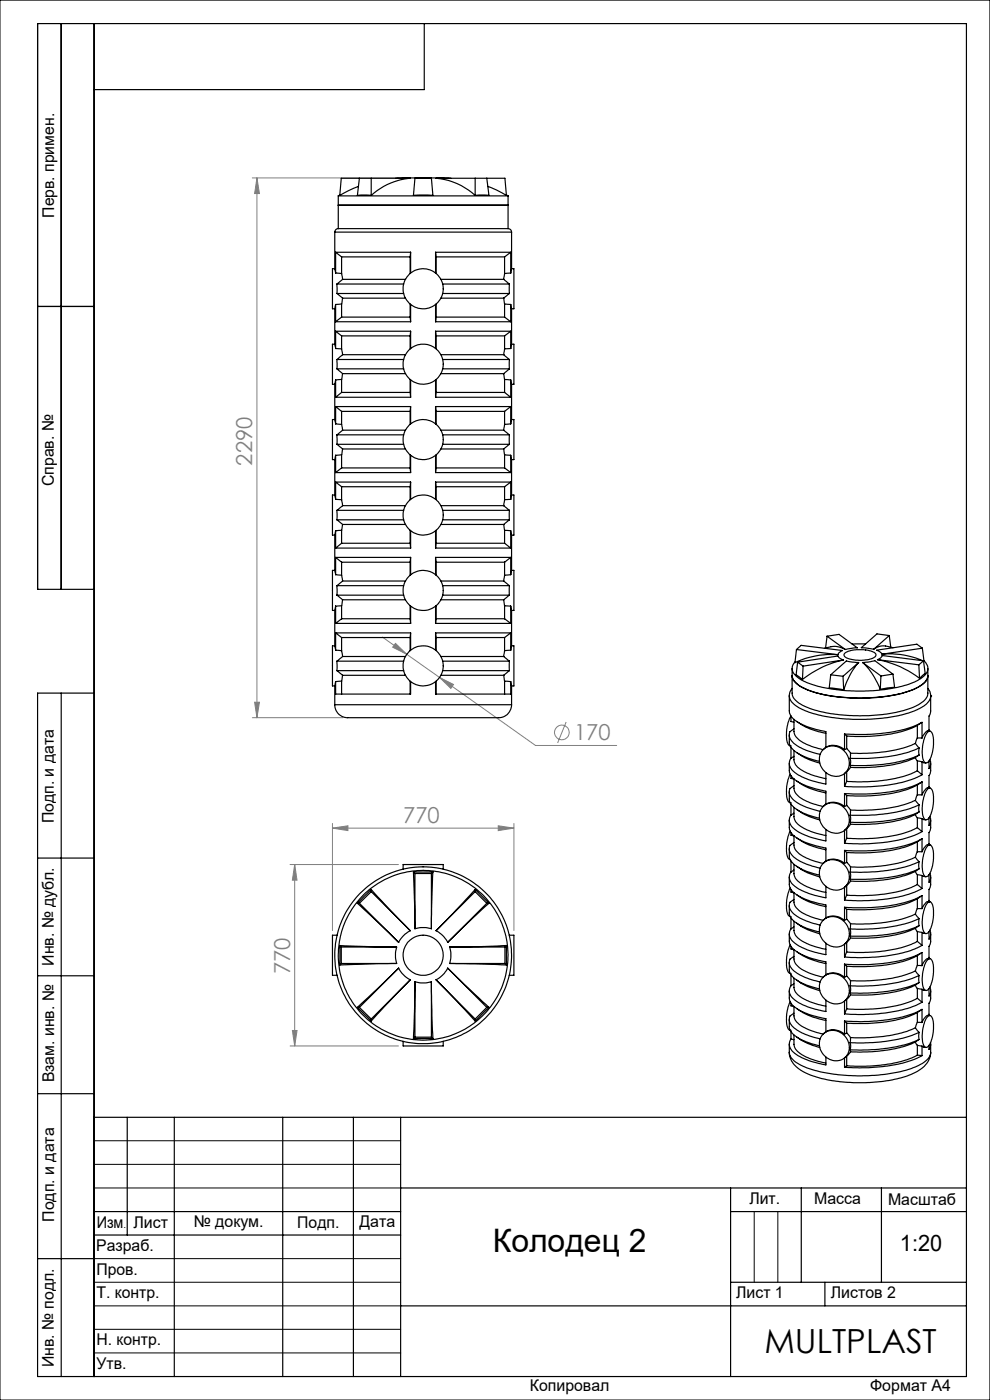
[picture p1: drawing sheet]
<svg xmlns="http://www.w3.org/2000/svg" width="210mm" height="297mm" viewBox="0 0 210 297" stroke-linecap="round" stroke-linejoin="round" font-family="sans-serif">
<g fill="none" stroke="#808080" stroke-width=".21">
<path d="M53.5 37.7h31M54.5 37.7v114.6M54.5 37.7l.5 3.4h-1zM81.1 135.1l32.5 23h17.2M83.9 136.5l2.4 2.3-3-1.5zM53.5 152.3h19.2M54 149h1l-.5 3.3zM93.2 143.7l3 1.5-.6 .8zM120.1 153.2l-1.8 4.4M70.5 175.7l3.3-.5v1zM70.5 174.7v22.7M70.5 175.7h38.5"/>
<path d="M105.7 175.2l3.3 .5-3.3 .5zM109 174.7v22.7M61.5 183.4h23M62.5 183.4l.5 3.3h-1zM62.5 183.4v38.5M62 218.6h1l-.5 3.3zM61.5 221.9h23"/>
<circle cx="119.2" cy="155.4" r="1.55"/>
</g>
<path d="M0 0h210v297h-210zM20 242h65M20 247h65M20 252h65M160 257v15M165 257v15M20 267h65M20 272h65M20 277h65M20 282h65M20 287h65" fill="none" stroke="#000" stroke-width=".21"/>
<g fill="none" stroke="#000" stroke-width=".25">
<path d="M13 5v120M20 5v287M90 5v14h-70M8 65h12M20 125h-12v-120h197v287h-197v-145h12M13 147v145M8 182h12M8 207h12M8 232h12M20 237h185M27 237v25M37 237v55"/>
<path d="M60 237v55M75 237v55M85 237v55M20 257h65M85 252h120M155 252v40M155 257h50M170 252v20M187 252v20M8 267h12M20 262h65M85 277h120"/>
<path d="M155 272h50M175 272v5"/>
</g>
<g fill="#808080">
<path d="M83.9 136.5l-.6 .8 3 1.5zM93.2 143.7l2.4 2.3 .6-.8z"/>
<path d="M54 149h1l-.5 3.3zM54.5 37.7l.5 3.4h-1z"/>
<path d="M62.5 183.4l.5 3.3h-1zM62 218.6h1l-.5 3.3z"/>
<path d="M70.5 175.7l3.3-.5v1zM105.7 175.2l3.3 .5-3.3 .5z"/>
</g>
<g fill="none" stroke="#000" stroke-width=".25">
<path d="M76 39.5l-3.9 1.9 .3-3.6h14.6a14.3 14.3 0 0 0-8.3 3.6M76.2 37.8l-.4 3.6h2.9M78.7 37.8v3.6M83.9 37.8h11.7M88 37.8h3.5l.3 3.6h-4.1zM100.8 37.8v3.6M103.3 37.8l.4 3.6h-2.9M103.5 39.5l1.8 .8 2.1 1.1-.3-3.6h-14.6a14.1 14.1 0 0 1 8.3 3.6M71 57l.2 .9M71 57h-.5v8.5h.5M71 49.2h37.5M71 49.2v7.8"/>
<path d="M71.2 53.5h15.9M71.2 57.9l1.3 .1M71.2 53.5v4.4M71.2 53.5l1.3 1M71.8 48.5l-.6 .2-.2 .5M71.8 48.5h36M71.8 43.5h36M71.8 43.6h36M71.8 41.6h36M71.8 41.6v6.9M72.1 41.4l-.3 .2M72.5 54.5h14.5"/>
<path d="M72.5 58l.2 1.3M72.5 54.5v3.5M72.7 59.3l-1.2 1M72.7 59.3h13.3M87 54.5v3.5M87.1 53.5v4.4M87.1 53.5l-.1 1M92.4 53.5h15.9M92.4 53.5v4.4M92.4 53.5l.1 1M92.5 54.5h14.5M92.5 54.5v3.5"/>
<path d="M93.5 59.3h13.4M106.9 59.3l1.2 1M107 58l-.1 1.3M107 54.5v3.5M107.4 41.4l.4 .2M107.8 48.5l.5 .2 .2 .5M107.8 41.6v6.9M108.3 57.9l-1.3 .1M108.3 53.5v4.4M108.3 53.5l-1.3 1M108.5 57l-.2 .9M108.5 57h.5v8.5h-.5"/>
<path d="M108.5 49.2v7.8M71 73l.2 .9M71 73h-.5v8.5h.5M71 65.5v7.5M71.2 64.6l-.2 .9M71.2 68.3h15.9M71.2 70.3h15.9M71.2 73.9l1.3 .1M71.2 64.6v3.7M71.2 70.3v3.6M71.2 70.3l1.3 1M71.5 62.3h14.1"/>
<path d="M71.5 60.3v2M71.5 60.3h14.1M71.5 78.2h14.1M71.5 76.3v1.9M71.5 76.3h14.1M71.5 62.3l1.2 .9M71.5 78.2l1.2 1.1M72.5 67.3h14.5M72.5 71.3h14.5M72.5 74l.2 1.2M72.5 64.5l-1.3 .1M72.5 67.3l-1.3 1"/>
<path d="M72.5 64.5v2.8M72.5 71.3v2.7M72.7 63.2h13.3M72.7 75.2l-1.2 1.1M72.7 75.2h13.3M72.7 79.3h13.3M72.7 79.3l-.2 1.2M72.7 63.2l-.2 1.3M87 64.5v2.8M87 71.3v2.7M87 67.3l.1 1M87.1 64.6v3.7"/>
<path d="M87.1 70.3v3.6M87.1 70.3l-.1 1M92.4 68.3h15.9M92.4 70.3h15.9M92.4 64.6v3.7M92.4 70.3v3.6M92.4 70.3l.1 1M92.5 67.3h14.5M92.5 71.3h14.5M92.5 64.5v2.8M92.5 71.3v2.7M92.5 67.3l-.1 1"/>
<path d="M93.5 63.2h13.4M93.5 75.2h13.4M93.5 79.3h13.4M93.9 60.3h14.2M93.9 62.3h14.2M93.9 76.3h14.2M93.9 78.2h14.2M106.9 75.2l1.2 1.1M106.9 79.3l.1 1.2M106.9 63.2l.1 1.3M107 74l-.1 1.2M107 64.5l1.3 .1"/>
<path d="M107 67.3l1.3 1M107 64.5v2.8M107 71.3v2.7M108.1 60.3v2M108.1 76.3v1.9M108.1 62.3l-1.2 .9M108.1 78.2l-1.2 1.1M108.3 64.6l.2 .9M108.3 73.9l-1.3 .1M108.3 64.6v3.7M108.3 70.3v3.6M108.3 70.3l-1.3 1"/>
<path d="M108.5 73l-.2 .9M108.5 73h.5v8.5h-.5M108.5 65.5v7.5M71 89l.2 .9M71 89h-.5v8.5h.5M71 81.5v7.5M71 97.5v7.5M71.2 80.6l-.2 .9M71.2 84.3h15.9M71.2 86.3h15.9M71.2 96.6l-.2 .9M71.2 89.9l1.3 .1"/>
<path d="M71.2 80.6v3.7M71.2 86.3v3.6M71.2 96.6v3.7M71.2 86.3l1.3 1M71.5 94.3h14.1M71.5 92.2v2.1M71.5 92.2h14.1M71.5 94.3l1.2 .9M72.5 99.3h14.5M72.5 87.3h14.5M72.5 83.3h14.5M72.5 90l.2 1.3"/>
<path d="M72.5 96.5l-1.3 .1M72.5 80.5l-1.3 .1M72.5 99.3l-1.3 1M72.5 83.3l-1.3 1M72.5 80.5v2.8M72.5 87.3v2.7M72.5 96.5v2.8M72.7 91.3l-1.2 .9M72.7 91.3h13.3M72.7 95.2h13.3M72.7 95.2l-.2 1.3M87 80.5v2.8"/>
<path d="M87 87.3v2.7M87 96.5v2.8M87 83.3l.1 1M87 99.3l.1 1M87.1 80.6v3.7M87.1 86.3v3.6M87.1 96.6v3.7M87.1 86.3l-.1 1M92.4 84.3h15.9M92.4 86.3h15.9M92.4 80.6v3.7M92.4 86.3v3.6"/>
<path d="M92.4 96.6v3.7M92.4 86.3l.1 1M92.5 99.3h14.5M92.5 83.3h14.5M92.5 87.3h14.5M92.5 80.5v2.8M92.5 87.3v2.7M92.5 96.5v2.8M92.5 83.3l-.1 1M92.5 99.3l-.1 1M93.5 91.3h13.4M93.5 95.2h13.4"/>
<path d="M93.9 92.2h14.2M93.9 94.3h14.2M106.9 91.3l1.2 .9M106.9 95.2l.1 1.3M107 90l-.1 1.3M107 80.5l1.3 .1M107 96.5l1.3 .1M107 99.3l1.3 1M107 83.3l1.3 1M107 80.5v2.8M107 87.3v2.7M107 96.5v2.8"/>
<path d="M108.1 92.2v2.1M108.1 94.3l-1.2 .9M108.3 80.6l.2 .9M108.3 96.6l.2 .9M108.3 89.9l-1.3 .1M108.3 80.6v3.7M108.3 86.3v3.6M108.3 96.6v3.7M108.3 86.3l-1.3 1M108.5 89l-.2 .9M108.5 89h.5v8.5h-.5M108.5 81.5v7.5"/>
<path d="M108.5 97.5v7.5M71 105l.2 .9M71 105h-.5v8.5h.5M71 113.5v7.5M71.2 112.6l-.2 .9M71.2 116.3h15.9M71.2 118.2h15.9M71.2 100.3h15.9M71.2 102.3h15.9M71.2 105.9l1.3 .1M71.2 102.3v3.6M71.2 112.6v3.7"/>
<path d="M71.2 118.2v3.7M71.2 118.2l1.3 1.1M71.2 102.3l1.3 1M71.5 110.3h14.1M71.5 108.3v2M71.5 108.3h14.1M71.5 110.3l1.2 1M72.5 115.2h14.5M72.5 119.3h14.5M72.5 103.3h14.5M72.5 106l.2 1.3M72.5 112.5l-1.3 .1"/>
<path d="M72.5 115.2l-1.3 1.1M72.5 103.3v2.7M72.5 112.5v2.7M72.5 119.3v2.7M72.7 107.3l-1.2 1M72.7 107.3h13.3M72.7 111.3h13.3M72.7 111.3l-.2 1.2M87 103.3v2.7M87 112.5v2.7M87 119.3v2.7M87 115.2l.1 1.1"/>
<path d="M87.1 102.3v3.6M87.1 112.6v3.7M87.1 118.2v3.7M87.1 118.2l-.1 1.1M87.1 102.3l-.1 1M92.4 116.3h15.9M92.4 118.2h15.9M92.4 100.3h15.9M92.4 102.3h15.9M92.4 102.3v3.6M92.4 112.6v3.7M92.4 118.2v3.7"/>
<path d="M92.4 102.3l.1 1M92.4 118.2l.1 1.1M92.5 115.2h14.5M92.5 119.3h14.5M92.5 103.3h14.5M92.5 103.3v2.7M92.5 112.5v2.7M92.5 119.3v2.7M92.5 115.2l-.1 1.1M93.5 107.3h13.4M93.5 111.3h13.4M93.9 108.3h14.2"/>
<path d="M93.9 110.3h14.2M106.9 107.3l1.2 1M106.9 111.3l.1 1.2M107 106l-.1 1.3M107 112.5l1.3 .1M107 115.2l1.3 1.1M107 103.3v2.7M107 112.5v2.7M107 119.3v2.7M108.1 108.3v2M108.1 110.3l-1.2 1M108.3 112.6l.2 .9"/>
<path d="M108.3 105.9l-1.3 .1M108.3 102.3v3.6M108.3 112.6v3.7M108.3 118.2v3.7M108.3 118.2l-1.3 1.1M108.3 102.3l-1.3 1M108.5 105l-.2 .9M108.5 105h.5v8.5h-.5M108.5 113.5v7.5M71 137l.2 .9M71 121l.2 .9M71 137h-.5v8.5h.5"/>
<path d="M71 121h-.5v8.5h.5M71 129.5v7.5M71.2 128.6l-.2 .9M71.2 132.3h15.9M71.2 134.3h15.9M71.2 137.9l1.3 .1M71.2 121.9l1.3 .1M71.2 128.6v3.7M71.2 134.3v3.6M71.2 134.3l1.3 1M71.5 126.3h14.1M71.5 124.2v2.1"/>
<path d="M71.5 124.2h14.1M71.5 126.3l1.2 .9M72.5 135.3h14.5M72.5 131.3h14.5M72.5 122l.2 1.3M72.5 138l.2 1.3M72.5 128.5l-1.3 .1M72.5 131.3l-1.3 1M72.5 128.5v2.8M72.5 135.3v2.7M72.7 139.3l-1.2 1M72.7 139.3h13.3"/>
<path d="M72.7 123.3l-1.2 .9M72.7 123.3h13.3M72.7 127.2h13.3M72.7 127.2l-.2 1.3M87 131.3l.1 1M87 128.5v2.8M87 135.3v2.7M87.1 128.6v3.7M87.1 134.3v3.6M87.1 134.3l-.1 1M92.4 132.3h15.9M92.4 134.3h15.9"/>
<path d="M92.4 128.6v3.7M92.4 134.3v3.6M92.4 134.3l.1 1M92.5 135.3h14.5M92.5 131.3h14.5M92.5 131.3l-.1 1M92.5 128.5v2.8M92.5 135.3v2.7M93.5 139.3h13.4M93.5 123.3h13.4M93.5 127.2h13.4M93.9 124.2h14.2"/>
<path d="M93.9 126.3h14.2M106.9 139.3l1.2 1M106.9 123.3l1.2 .9M106.9 127.2l.1 1.3M107 138l-.1 1.3M107 122l-.1 1.3M107 128.5l1.3 .1M107 131.3l1.3 1M107 128.5v2.8M107 135.3v2.7M108.1 124.2v2.1M108.1 126.3l-1.2 .9"/>
<path d="M108.3 128.6l.2 .9M108.3 121.9l-1.3 .1M108.3 137.9l-1.3 .1M108.3 128.6v3.7M108.3 134.3v3.6M108.3 134.3l-1.3 1M108.5 137l-.2 .9M108.5 121l-.2 .9M108.5 121h.5v8.5h-.5M108.5 137h.5v8.5h-.5M108.5 129.5v7.5M168.9 137.8l-.3 2.8a18.1 18.1 0 0 1 9.1-1.7"/>
<path d="M168.9 137.8l1-.9 8.8 1.1-.7 .5-.3 .4M168.9 137.8l8.8 1.1M174.9 137.5a4.7 4.7 0 0 1 4.4 .3M175.4 135l2.6-.4 3.9 2.8-2.6 .4M175.4 135l3.9 2.8M175.4 135l-.3 2.5M179.2 138.6a7.3 7.3 0 0 1 6.1-.2 .62 .62 0 0 1 .5 .6 .62 .62 0 0 1-.6 .6 7.6 7.6 0 0 1-6-.3l-.2-.3zM183.6 136.6h-2.8M186.1 139.9a21 21 0 0 1 9 4M186.1 139.9l.7-.3 .3-.5 8.8 1.1M186.1 139.9l8.8 1.1M187.1 138.8a17.2 17.2 0 0 1 8.6 1.4"/>
<path d="M188.6 134.8l-2.6-.3-3.3 2.9 2.6 .4M188.6 134.8l-3.3 3M188.6 134.8l.3 2.5M189.5 137.4a4.2 4.2 0 0 0-4 .2l-.2 .2M195.7 137.5l-1.2-.8-8.6 1.2 .8 .4 .4 .5M195.7 137.5l.3 2.8h-.1M195.7 137.5l-8.6 1.3M71 149.5a2.98 2.98 0 0 0 3.8 2.8h30.1a2.93 2.93 0 0 0 3.6-2.8M71 149.5h37.5M71 145.5v4M71.2 144.6l-.2 .9M71.2 144.6v2.6h15.9v-2.6"/>
<path d="M71.5 142.3h14.1M71.5 140.3v2M71.5 140.3h14.1M71.5 142.3l1.2 1M72.5 144.5l-1.3 .1M72.5 144.5v2.7M72.7 143.3h13.3M72.7 143.3l-.2 1.2M87 144.5v2.7M92.4 144.6v2.6h15.9v-2.6M92.5 144.5v2.7M93.5 143.3h13.4"/>
<path d="M93.9 140.3h14.2M93.9 142.3h14.2M106.9 143.3l.1 1.2M107 144.5l1.3 .1M107 144.5v2.7M108.1 140.3v2M108.1 142.3l-1.2 1M108.3 144.6l.2 .9M108.5 145.5v4M167.4 147.6v3.2a3.8 3.8 0 0 0 2.7 2.9l2.8 1 2.3 .5v3.3a3.5 3.5 0 0 1 3.9 .5M167.4 155.9v1.5a3.9 3.9 0 0 0 3 3l3.4 1.1M167.4 147.6a4 4 0 0 0 3 3 34.7 34.7 0 0 0 16 1.8 19.8 19.8 0 0 0 10.1-3l.6-.8 .3-1"/>
<path d="M167.6 158.2h.1M167.8 158.5v2.4M168 146l-.5 .9-.1 .7M168 143.3a3.8 3.8 0 0 0 2.8 2.8 34.3 34.3 0 0 0 16 1.7 18.2 18.2 0 0 0 9.1-2.8l.7-.9 .2-.8M168 141.8v5.2a3.6 3.6 0 0 0 2.5 2.8 32.5 32.5 0 0 0 15.4 1.9 19.6 19.6 0 0 0 9.9-2.8l.7-.8 .3-.9v-5.4M168 143.3a3.8 3.8 0 0 0 2.8 2.9 34.3 34.3 0 0 0 16 1.7 18.2 18.2 0 0 0 9.1-2.9l.7-.9 .2-.8M168.4 152.6v2.5a4.1 4.1 0 0 0 3.1 3l3.1 .9M168.4 154.6a1.67 1.67 0 0 0-.2 2.9 12.4 12.4 0 0 0 5.8 2.6M168.4 159.2v2a3.5 3.5 0 0 0 2.5 2.6l2 .8 2.3 .6M168.4 153.2l-.6-.1v-1.2a7.6 7.6 0 0 0-.6 6l.4 .3M169 153l.9 .6a14.6 14.6 0 0 0 5.3 2M169 159.6l1.7 1.2 3.2 1.1"/>
<path d="M169.2 140.5l-.3 2.7 1.3 .9M169.2 140.5l1.2 .8M170.4 141.3l-.2 2.8M174.6 159a3.4 3.4 0 0 1 4.6 .5 3.4 3.4 0 0 1-.1 4.6 3.5 3.5 0 0 1-4.4-.7 3.5 3.5 0 0 1-.1-4.4zM175.2 158.5l-.5 .4M176.2 143.2l-.3 2.7 3.1 .4M176.2 143.2l2.6 .3M178.8 143.5l.2 2.8M178.9 140a20.9 20.9 0 0 0-8.7 4.1M178.9 140l-.9-.5-.2-.3-8.6 1.3M178.9 140l-8.5 1.3M179.1 155.7v3.3"/>
<path d="M179.1 155.7l.5 .4M179.6 158.8l.8 1M179.6 158.8l-.5 .2M179.6 156.1v2.7M180.4 159.8l-.1 1.1M182.1 140.5l-.8 1.1a17.5 17.5 0 0 0-2.3 4.7M182.1 140.5l-2.6-.3-3.3 3M182.1 140.5l-3.3 3M183 140.5a15.3 15.3 0 0 1 3.7 5.7M183 140.5l2.6-.3 3.8 2.8M183 140.5l3.9 2.9M186.9 143.4l-.2 2.8"/>
<path d="M189.4 143l.4 2.8-3.1 .4M189.4 143l-2.5 .4M194.2 157.7a30.5 30.5 0 0 1-13.8 2.1M194.2 157.7l.7 1M194.6 153.9a27.5 27.5 0 0 1-13.7 2.3l-1.3-.1M194.6 156.6l-.4 1.1M194.6 156.6h1M194.6 153.9v2.7M194.9 141l.2 2.9M194.9 158.7a32.5 32.5 0 0 1-14.6 2.2M194.9 158.7v1.5M195.6 153.2a29.1 29.1 0 0 1-14.2 2.6l-2.3-.1"/>
<path d="M195.6 153.2v3.4M195.6 153.2l-1 .7M195.9 140.2l.4 2.7-1.2 1M195.9 140.2l-1 .8M196 140.2a2.07 2.07 0 0 1-.4 3.6 21 21 0 0 1-10.1 2.7h-.4a31.3 31.3 0 0 1-15.1-2.2 2.97 2.97 0 0 1-1.9-2.8l.5-1.1M196.8 146l.5 .8 .1 .8M196.9 155.3a.67 .67 0 0 1 .7 0 .67 .67 0 0 1 .3 .7l.1 .8a7.3 7.3 0 0 1-1.2 4.9 .74 .74 0 0 1-1-.8l-.1-.1a7.5 7.5 0 0 1 1.2-5.5zM197.1 154.8l.1 .3a.99 .99 0 0 0-1.2 .7l-.4 .8M197.4 147.6h.1M197.4 147.6v3.4l-.3 .9v3.2M167.4 162v1.4a3.6 3.6 0 0 0 2.7 2.9l2.8 1 2.3 .5v2.8a3.5 3.5 0 0 1 3.9 .5M167.4 174v1.5a3.8 3.8 0 0 0 2.7 2.9l2.8 1 2.3 .5v2.8a3.5 3.5 0 0 1 3.9 .5"/>
<path d="M167.4 168v1.5a3.9 3.9 0 0 0 2.7 2.9l3.7 1.2M167.6 170.3h.1M167.6 164.2l-.1 .3a7.4 7.4 0 0 0-.2 5.6l.3 .2M167.6 176.3l-.1 .3a7.4 7.4 0 0 0-.2 5.6l.3 .1M167.8 160.9a2.13 2.13 0 0 0 1 3.1 16.1 16.1 0 0 0 6.4 2.3v-2.4M167.8 172.9a2.13 2.13 0 0 0 1 3.2 16.1 16.1 0 0 0 6.4 2.3v-2.4M167.8 164.5v.6l.6 .2M167.8 176.6v.6l.6 .1M167.8 170.6v2.3M168.4 165.2v2a4.1 4.1 0 0 0 3.1 2.9l3.1 1M168.4 166.6a1.67 1.67 0 0 0-.2 3 12.4 12.4 0 0 0 5.8 2.5M168.4 171.3v1.9a3.5 3.5 0 0 0 2.5 2.7l2 .8 2.3 .6"/>
<path d="M168.4 177.3v2a4.1 4.1 0 0 0 3.1 2.9l3.1 1M168.4 178.7a1.67 1.67 0 0 0-.2 3 12.4 12.4 0 0 0 5.8 2.5M168.4 160.4l-.6 .5M168.4 172.5l-.6 .4M169 165.7l.9 .6a14.6 14.6 0 0 0 5.3 1.9M169 171.7l1.7 1.1 3.2 1.2M169 177.7l.9 .6a14.6 14.6 0 0 0 5.3 2M174.6 171.1a3.4 3.4 0 0 1 4.6 .4 3.4 3.4 0 0 1 0 4.6 3.5 3.5 0 0 1-3.6 .2 3.5 3.5 0 0 1-1.8-3.3l.3-1.1zM175.2 170.6l-.5 .4M179.1 164.1v2.7M179.1 168.3v2.8M179.1 176.1v2.8"/>
<path d="M179.1 168.3l.5 .5M179.6 170.8l.8 1M179.6 170.8l-.5 .3M179.6 163.7v2.1M179.6 168.8v2M179.6 175.8v2M179.6 165.8l-.5 1M179.6 177.8l-.5 1.1M180.3 160.9v1.5M180.3 162.4l.1 .4M180.3 172.9v1.5M180.3 174.4l.1 .5"/>
<path d="M180.4 162.8l-1.2 1.2M180.4 171.8l-.1 1.1M180.4 174.9l-1.2 1.2M194.2 160.7a31.2 31.2 0 0 1-13.8 2.1M194.2 160.7l.4 .7M194.2 169.8a30.5 30.5 0 0 1-13.8 2M194.2 169.8l.7 .9M194.2 172.8a29 29 0 0 1-13.4 2.1h-.4M194.2 172.8l.4 .7M194.6 163.5a27.8 27.8 0 0 1-13.2 2.3h-1.8M194.6 166.5a29.3 29.3 0 0 1-15 2.3M194.6 168.6l-.4 1.2"/>
<path d="M194.6 175.6a27.8 27.8 0 0 1-13.2 2.3l-1.8-.1M194.6 178.6a29.2 29.2 0 0 1-14.6 2.3h-.4M194.6 161.4l1 .2M194.6 168.6h1M194.6 173.5l1 .2M194.6 161.4v2.1M194.6 166.5v2.1M194.6 173.5v2.1M194.6 178.6v2.1M194.6 163.5l1 .9M194.6 175.6l1 .8M194.9 160.2a32.5 32.5 0 0 1-14.6 2.2"/>
<path d="M194.9 160.2l-.7 .5M194.9 170.7a32.5 32.5 0 0 1-14.6 2.2M194.9 170.7v1.6M194.9 172.3a32.5 32.5 0 0 1-14.6 2.1M194.9 172.3l-.7 .5M195.6 164.4a27.7 27.7 0 0 1-13.2 2.5l-3.3-.1M195.6 161.6l.8 .3M195.6 165.9a29.1 29.1 0 0 1-14.2 2.5l-2.3-.1M195.6 176.4a27.9 27.9 0 0 1-12.8 2.6l-3.7-.1M195.6 173.7l.8 .2M195.6 177.9a29.1 29.1 0 0 1-14.2 2.6l-2.3-.1M195.6 161.6v2.8"/>
<path d="M195.6 165.9v2.7M195.6 173.7v2.7M195.6 177.9v2.8M195.6 165.9l-1 .6M195.6 177.9l-1 .7M196.9 167.1a2.23 2.23 0 0 0-1.3 1.5M196.9 167.3a.67 .67 0 0 1 .7 0 .67 .67 0 0 1 .3 .7l.1 1.1a6.4 6.4 0 0 1-1.3 4.7l-.2 .1a1.33 1.33 0 0 1-.8-1.6v-.2a7.3 7.3 0 0 1 1.2-4.8zM196.9 179.4l.1-.1a.96 .96 0 0 1 .9 1.1l.1 .7a6.4 6.4 0 0 1-1.3 4.8l-.2 .1a1.33 1.33 0 0 1-.8-1.6v-.2a7.3 7.3 0 0 1 1.2-4.8zM197.1 179l.1 .2a.99 .99 0 0 0-1.2 .7l-.4 .8M197.1 166.9l.1 .3-.3-.1M197.2 161.1l.2 1-.3 1v-1.7M197.2 173.2l.2 1-.3 .9v-1.6"/>
<path d="M197.4 162v1.7l-.3 .8v2.6M197.4 174v1.7l-.3 .9v2.6M71.5 198.4h-1v8.5h1M75.8 191.6l8.8 8.3M75.8 191.6h.4M76.2 191.6l8.4 8.3M78.7 188.7l8.3 8.7M78.7 188.7l-2.9 2.9M78.7 188.7v.5M78.7 189.2l8.3 8.2M78.7 189.2l-2.5 2.4M85.5 184.4v-1h8.5v1"/>
<path d="M87 197.4a5.6 5.6 0 0 0-2.4 2.5M87.7 185h4.1M87.7 185l.3 12M87.7 185l.3 .3M88 197l1.3-.2 2.2 .2M88 185.3v11.7M88 185.3h3.5M91.5 185.3v11.7M91.8 185l-.3 12M91.8 185l-.3 .3M92.5 197.4l1.3 1 1.2 1.5M100.8 188.7l2.9 2.9"/>
<path d="M100.8 188.7l-8.3 8.7M100.8 188.7v.5M100.8 189.2l-8.3 8.2M100.8 189.2l2.5 2.4M103.3 191.6h.4M103.3 191.6l-8.3 8.3M103.7 191.6l-8.7 8.3M108 198.4h1v8.5h-1M167.4 186.1v1.5a3.8 3.8 0 0 0 2.7 2.9l2.1 .8 3 .7v2.7a3.5 3.5 0 0 1 3.9 .5M167.4 198.2v1.5a3.8 3.8 0 0 0 2.7 2.8l2.5 .9 2.6 .6v2.8M167.4 180.1v1.5a3.9 3.9 0 0 0 2.7 2.8l3.7 1.3M167.4 192.1v1.5a3.9 3.9 0 0 0 2.7 2.9l3.7 1.2"/>
<path d="M167.6 194.4h.1M167.6 188.4l-.1 .3a7.4 7.4 0 0 0-.2 5.5l.3 .2M167.6 182.3v.1M167.8 185a2.13 2.13 0 0 0 1 3.1 16.1 16.1 0 0 0 6.4 2.4v-2.5M167.8 197.1a2.13 2.13 0 0 0 1 3.1 14.8 14.8 0 0 0 6.4 2.3v-2.4M167.8 188.7v.6l.6 .1v2a4.1 4.1 0 0 0 3.1 2.9l3.1 .9M167.8 182.7v2.3M167.8 194.7v2.4M168.4 183.4v1.9a3.5 3.5 0 0 0 2.5 2.7l2 .8 2.3 .5M168.4 190.8a1.6 1.6 0 0 0-.3 2.8 12.1 12.1 0 0 0 5.9 2.6M168.4 195.4v2a3.7 3.7 0 0 0 2.7 2.8l1.8 .6 2.3 .6M168.4 184.6l-.6 .4"/>
<path d="M168.4 196.6l-.6 .5M169 183.8l2.2 1.3 2.7 .9M169 189.8l.9 .6a15.6 15.6 0 0 0 5.3 1.9M169 195.8l2.2 1.4 2.7 .9M174.6 183.1a3.4 3.4 0 0 1 4.6 .5 3.4 3.4 0 0 1 0 4.5 3.5 3.5 0 0 1-3.9 .1 3.5 3.5 0 0 1-1.4-3.7l.2-.6zM174.6 195.2a3.4 3.4 0 0 1 4.6 .4 3.4 3.4 0 0 1 0 4.6 3.5 3.5 0 0 1-3.9 0 3.5 3.5 0 0 1-1.4-3.6l.2-.6zM175.2 182.6l-.5 .5M175.2 194.7l-.5 .4M179.1 180.4v2.8M179.1 188.2v2.8M179.1 192.5v2.7M179.1 180.4l.5 .5"/>
<path d="M179.1 192.5l.5 .4M179.6 182.9l.8 1M179.6 182.9l-.5 .3M179.6 195l.8 1M179.6 195l-.5 .2M179.6 180.9v2M179.6 187.8v2.1M179.6 192.9v2.1M179.6 199.9v2.1M179.6 189.9l-.5 1.1M179.8 199.7l-.6 .5M180.3 185v1.5"/>
<path d="M180.3 186.5l.1 .4M180.3 197.1v1.5M180.3 198.6l.1 .4M180.4 183.9l-.1 1.1M180.4 186.9l-1.2 1.3M180.4 196l-.1 1.1M180.4 199l-.6 .7M194.2 181.9a30.5 30.5 0 0 1-13.8 2M194.2 181.9l.7 .9M194.2 184.9a29.9 29.9 0 0 1-13.8 2M194.2 184.9l.4 .7M194.2 193.9a30.5 30.5 0 0 1-13.8 2.1"/>
<path d="M194.2 193.9l.7 1M194.2 196.9a29.9 29.9 0 0 1-13.8 2.1M194.2 196.9l.4 .7M194.6 180.7l-.4 1.2M194.6 187.6a27.8 27.8 0 0 1-13.2 2.4l-1.8-.1M194.6 190.7a29.2 29.2 0 0 1-14.6 2.2h-.4M194.6 192.8l-.4 1.1M194.6 199.7a28.3 28.3 0 0 1-13.2 2.4l-1.8-.1M194.6 180.7h1M194.6 185.6l1 .1M194.6 192.8h1M194.6 197.6l1 .2"/>
<path d="M194.6 185.6v2M194.6 190.7v2.1M194.6 197.6v2.1M194.6 187.6l1 .9M194.6 199.7l1 .9M194.9 182.8a32.5 32.5 0 0 1-14.6 2.2M194.9 182.8v1.5M194.9 184.3a32.5 32.5 0 0 1-14.6 2.2M194.9 184.3l-.7 .6M194.9 194.9a32.5 32.5 0 0 1-14.6 2.2M194.9 194.9v1.5M194.9 196.4a32.5 32.5 0 0 1-14.6 2.2"/>
<path d="M194.9 196.4l-.7 .5M195.6 188.5a28.2 28.2 0 0 1-13.2 2.6l-3.3-.1M195.6 185.7l.8 .3M195.6 190a27.7 27.7 0 0 1-13.2 2.6l-3.3-.1M195.6 197.8l.8 .2M195.6 185.7v2.8M195.6 190v2.8M195.6 197.8v2.8M195.6 190l-1 .7M196.8 191.5a.62 .62 0 0 1 .7-.1 .62 .62 0 0 1 .3 .6l.2 1.2a6.4 6.4 0 0 1-1.3 4.8h-.1a1.04 1.04 0 0 1-.9-1.2v-.6a7.5 7.5 0 0 1 1.1-4.7zM197.1 191l.1 .3a.99 .99 0 0 0-1.2 .7l-.4 .8M197.2 185.3l.2 1-.3 .9v-1.6"/>
<path d="M197.2 197.3l.2 1-.3 .9v-1.6M197.4 186.1v1.7l-.3 .9v2.6M197.4 198.2v1.6l-.3 1v2.6M72.1 200.6l12 .3M72.1 200.6v4.1M72.1 200.6l.3 .3M72.4 200.9h11.7M72.4 204.4h11.7M72.4 204.4l-.3 .3M72.4 200.9v3.5M75.8 213.7l2.9 2.9M75.8 213.7h.4"/>
<path d="M76.2 213.7l2.5 2.5M78.7 216.2v.4M84.1 204.4l-12 .3M84.1 200.9l-.2 1.3 .2 2.2M84.6 205.4a5.6 5.6 0 0 0 2.4 2.5M84.6 205.4l-8.8 8.3M84.6 205.4l-8.4 8.3M87 207.9l-8.3 8.7M87 207.9l-8.3 8.3M88 208.3l-.3 12M88 208.3l1.3 .2 2.2-.2M88 208.3v11.7"/>
<path d="M91.5 208.3l.3 12M91.5 208.3v11.7M92.5 207.9l8.3 8.7M92.5 207.9l8.3 8.3M95 205.4l8.7 8.3M95 205.4a5.6 5.6 0 0 1-2.5 2.5M95 205.4l8.3 8.3M95.4 204.4l12 .3M95.4 200.9l.2 1.3-.2 2.2M95.4 200.9h11.7M95.4 204.4h11.7M100.8 216.2v.4"/>
<path d="M103.3 213.7h.4M103.3 213.7l-2.5 2.5M103.7 213.7l-2.9 2.9M107.1 204.4l.3 .3M107.1 200.9v3.5M107.4 200.6v4.1M107.4 200.6l-12 .3M107.4 200.6l-.3 .3M167.4 210.2v1.5a3.8 3.8 0 0 0 2.7 2.9l2.5 .9 2.6 .6v2.8a3.3 3.3 0 0 1 3.9 .5M167.4 204.2v1.5a3.7 3.7 0 0 0 2.7 2.9l3.7 1.2M167.4 216.2v1.6a3.7 3.7 0 0 0 2.7 2.8l1.9 .8 1.8 .5M167.6 206.5h.1"/>
<path d="M167.6 218.6h.1M167.6 200.4l-.1 .4a7.3 7.3 0 0 0-.2 5.5l.3 .2M167.6 212.5l-.1 .3a7.3 7.3 0 0 0-.2 5.6l.3 .2M167.8 209.1a2.13 2.13 0 0 0 1 3.2 14.8 14.8 0 0 0 6.4 2.3v-2.4M167.8 212.8v.6l.6 .1v2a3.6 3.6 0 0 0 2.6 2.7l3.6 1.2M167.8 200.8v.5l.6 .2M167.8 206.8v2.3M167.8 218.9v1.5M168.4 201.5v1.9a3.8 3.8 0 0 0 2.8 2.8l3.4 1.1M168.4 202.9a1.6 1.6 0 0 0-.3 2.8 12.1 12.1 0 0 0 5.9 2.6M168.4 207.5v2a3.7 3.7 0 0 0 2.7 2.7l2.5 .9 1.6 .4M168.4 214.9a1.6 1.6 0 0 0-.3 2.8 12.1 12.1 0 0 0 5.9 2.7"/>
<path d="M168.4 219.6v1.9a3.7 3.7 0 0 0 2.7 2.8l2.5 .9 1.6 .3M168.4 208.7l-.6 .4M169 201.9l.9 .6a15.6 15.6 0 0 0 5.3 1.9M169 207.9l2.2 1.4 2.7 .8M169 213.9l.9 .7a16.6 16.6 0 0 0 5.3 1.9M169 220l2.2 1.3 2.7 .9M174.6 207.3a3.4 3.4 0 0 1 5.5 2.4 2.89 2.89 0 0 1-1.6 3.1 2.89 2.89 0 0 1-3.4-.7 3.3 3.3 0 0 1-.5-4.8zM174.6 219.4a3.5 3.5 0 0 1 3.7-.4 3.5 3.5 0 0 1 1.9 3.2 2.93 2.93 0 0 1-2 2.8 2.93 2.93 0 0 1-3.3-1 3.3 3.3 0 0 1-.3-4.6zM175.2 206.8a3.4 3.4 0 0 1 3.9 .5M175.2 206.8l-.5 .4M175.2 218.9l-.5 .3M179.1 200.3v2.7"/>
<path d="M179.1 204.5v2.8M179.1 212.4v2.7M179.1 216.6v2.8M179.1 204.5l.5 .5M179.1 216.6l.5 .5M179.6 207.1l.8 1M179.6 207.1l-.5 .2M179.6 219.1l.8 1M179.6 219.1l-.5 .3M179.6 205v2.1M179.6 212v2M179.6 217.1v2"/>
<path d="M179.6 202l-.5 1M179.6 214l-.5 1.1M180.3 209.1v1.5M180.3 210.6l.1 .5M180.4 208.1l-.1 1M180.4 211.1l-1.2 1.2M194.2 206a31.2 31.2 0 0 1-13.8 2.1M194.2 206l.7 .9M194.2 209a29.9 29.9 0 0 1-13.8 2.1M194.2 209l.4 .7M194.2 218a31.2 31.2 0 0 1-13.8 2.1M194.2 218l.7 1"/>
<path d="M194.6 202.7a29.2 29.2 0 0 1-14.6 2.3h-.4M194.6 204.8l-.4 1.2M194.6 211.8a28.3 28.3 0 0 1-13.2 2.3l-1.8-.1M194.6 214.8a28.7 28.7 0 0 1-14.1 2.3h-.9M194.6 216.9l-.4 1.1M194.6 204.8l1 .1M194.6 209.7l1 .2M194.6 216.9h1M194.6 202.7v2.1M194.6 209.7v2.1M194.6 214.8v2.1M194.6 211.8l1 .8"/>
<path d="M194.9 206.9a32.5 32.5 0 0 1-14.6 2.2M194.9 206.9v1.6M194.9 208.5a32.5 32.5 0 0 1-14.6 2.1M194.9 208.5l-.7 .5M194.9 219a32.5 32.5 0 0 1-14.6 2.2M194.9 219v1.5M195.6 200.6a26.3 26.3 0 0 1-12.3 2.5l-4.2-.1M195.6 202.1a27.7 27.7 0 0 1-13.2 2.5l-3.3-.1M195.6 212.6a26.8 26.8 0 0 1-12.3 2.6l-4.2-.1M195.6 209.9l.8 .2M195.6 214.1a27.9 27.9 0 0 1-12.8 2.6l-3.7-.1M195.6 202.1v2.8"/>
<path d="M195.6 209.9v2.7M195.6 214.1v2.8M195.6 202.1l-1 .6M195.6 214.1l-1 .7M196.6 203.8a.64 .64 0 0 1 .8-.4 .64 .64 0 0 1 .4 .7l.2 1.2a6.6 6.6 0 0 1-1.3 4.8h-.1a1.04 1.04 0 0 1-.9-1.2v-.6a8.5 8.5 0 0 1 .9-4.5zM196.9 215.6l.1-.1a.91 .91 0 0 1 .9 1.1l.1 .7a6.6 6.6 0 0 1-1.3 4.8l-.1 .1a1.04 1.04 0 0 1-.9-1.3v-.5a7.1 7.1 0 0 1 1.2-4.8zM197.1 203.1l.1 .3a1.47 1.47 0 0 0-1.5 1.2l-.1 .3M197.1 215.2l.1 .2a1.47 1.47 0 0 0-1.5 1.2l-.1 .3M197.2 209.4l.2 1-.3 .9v-1.6M197.4 210.2v1.7l-.3 .9v2.6M85.5 220.9v1h8.5v-1M87.7 220.3h4.1"/>
<path d="M88 220l-.3 .3M88 220h3.5M91.5 220l.3 .3M167.4 223.2a5.1 5.1 0 0 0 3.6 4.4 32 32 0 0 0 15.9 1.8 16.7 16.7 0 0 0 9.1-3.2l1.2-1.6 .2-1.4M167.4 223.2a3.9 3.9 0 0 0 2.7 2.9 35.3 35.3 0 0 0 17.6 1.8 18.4 18.4 0 0 0 8.6-2.8l.8-.9 .3-1M167.4 221.5v1.7M167.8 220.4a2.13 2.13 0 0 0 1 3.2 16.1 16.1 0 0 0 6.4 2.3v-1.6M167.8 220.4l.6 .2M179.1 224.4v2M179.6 224v2.1M179.6 226.1l-.5 .3M180.3 221.2v1.5"/>
<path d="M180.3 222.7l.1 .4M180.4 220.1l-.1 1.1M180.4 223.1l-1.2 1.3M194.2 221a29.9 29.9 0 0 1-13.8 2.1M194.2 221l.4 .8M194.6 223.8a27.2 27.2 0 0 1-13.2 2.4l-1.8-.1M194.6 221.8l1 .1M194.6 221.8v2M194.6 223.8l1 .1M194.9 220.5a32.5 32.5 0 0 1-14.6 2.2M194.9 220.5l-.7 .5M195.6 223.9a27.3 27.3 0 0 1-12.8 2.6l-3.7-.1"/>
<path d="M195.6 221.9l.8 .3M195.6 221.9v2M197.4 221.2v.5l-.3 .9v-.8M197.4 221.5v1.7"/>
<circle cx="89.8" cy="77.3" r="4.2"/>
<circle cx="89.8" cy="61.2" r="4.2"/>
<circle cx="89.8" cy="93.2" r="4.2"/>
<circle cx="89.8" cy="109.3" r="4.2"/>
<circle cx="89.8" cy="125.2" r="4.2"/>
<circle cx="89.8" cy="141.3" r="4.2"/>
<circle cx="89.7" cy="202.7" r="18"/>
<circle cx="89.8" cy="202.6" r="18.7"/>
<circle cx="89.8" cy="202.6" r="4.2"/>
</g>
<text font-size="7.1" x="162.1" y="287">MULTPLAST</text>
<text font-size="6.9" x="104.5" y="265.6">Колодец 2</text>
<text font-size="4.8" x="190.9" y="265.3">1:20</text>
<g font-size="4.7" fill="#808080">
<text x="53.5" y="98.8" transform="rotate(-90 53.5 98.8)">2290</text>
<text x="121.8" y="157.1">170</text>
<text x="85.5" y="174.7">770</text>
<text x="61.5" y="206.6" transform="rotate(-90 61.5 206.6)">770</text>
</g>
<g font-size="3.4">
<text x="11.5" y="46.2" transform="rotate(-90 11.5 46.2)">Перв. примен.</text>
<text x="11.4" y="103.2" transform="rotate(-90 11.4 103.2)">Справ. №</text>
<text x="11.4" y="174.7" transform="rotate(-90 11.4 174.7)">Подп. и дата</text>
<text x="11.5" y="204.9" transform="rotate(-90 11.5 204.9)">Инв. № дубл.</text>
<text x="11.5" y="229.6" transform="rotate(-90 11.5 229.6)">Взам. инв. №</text>
<text x="159" y="255.5">Лит.</text>
<text x="172.7" y="255.5">Масса</text>
<text x="188.4" y="255.6">Масштаб</text>
<text x="11.5" y="259.2" transform="rotate(-90 11.5 259.2)">Подп. и дата</text>
<text x="20.5" y="260.4">Изм</text>
<text x="28.3" y="260.4">Лист</text>
<text x="41.1" y="260.4">№ докум.</text>
<text x="63.1" y="260.4">Подп.</text>
<text x="76.2" y="260.4">Дата</text>
<text x="20.4" y="265.4">Разраб.</text>
<text x="20.5" y="275.4">Т. контр.</text>
<text x="20.5" y="270.4">Пров.</text>
<text x="156.2" y="275.4">Лист 1</text>
<text x="176.2" y="275.4">Листов 2</text>
<text x="20.5" y="285.4">Н. контр.</text>
<text x="11.4" y="290" transform="rotate(-90 11.4 290)">Инв. № подл.</text>
<text x="20.5" y="290.4">Утв.</text>
<text x="112.4" y="295">Копировал</text>
<text x="184.6" y="295">Формат А4</text>
</g>
<text font-size="2.1" x="26.2" y="260.4">.</text>
</svg>
